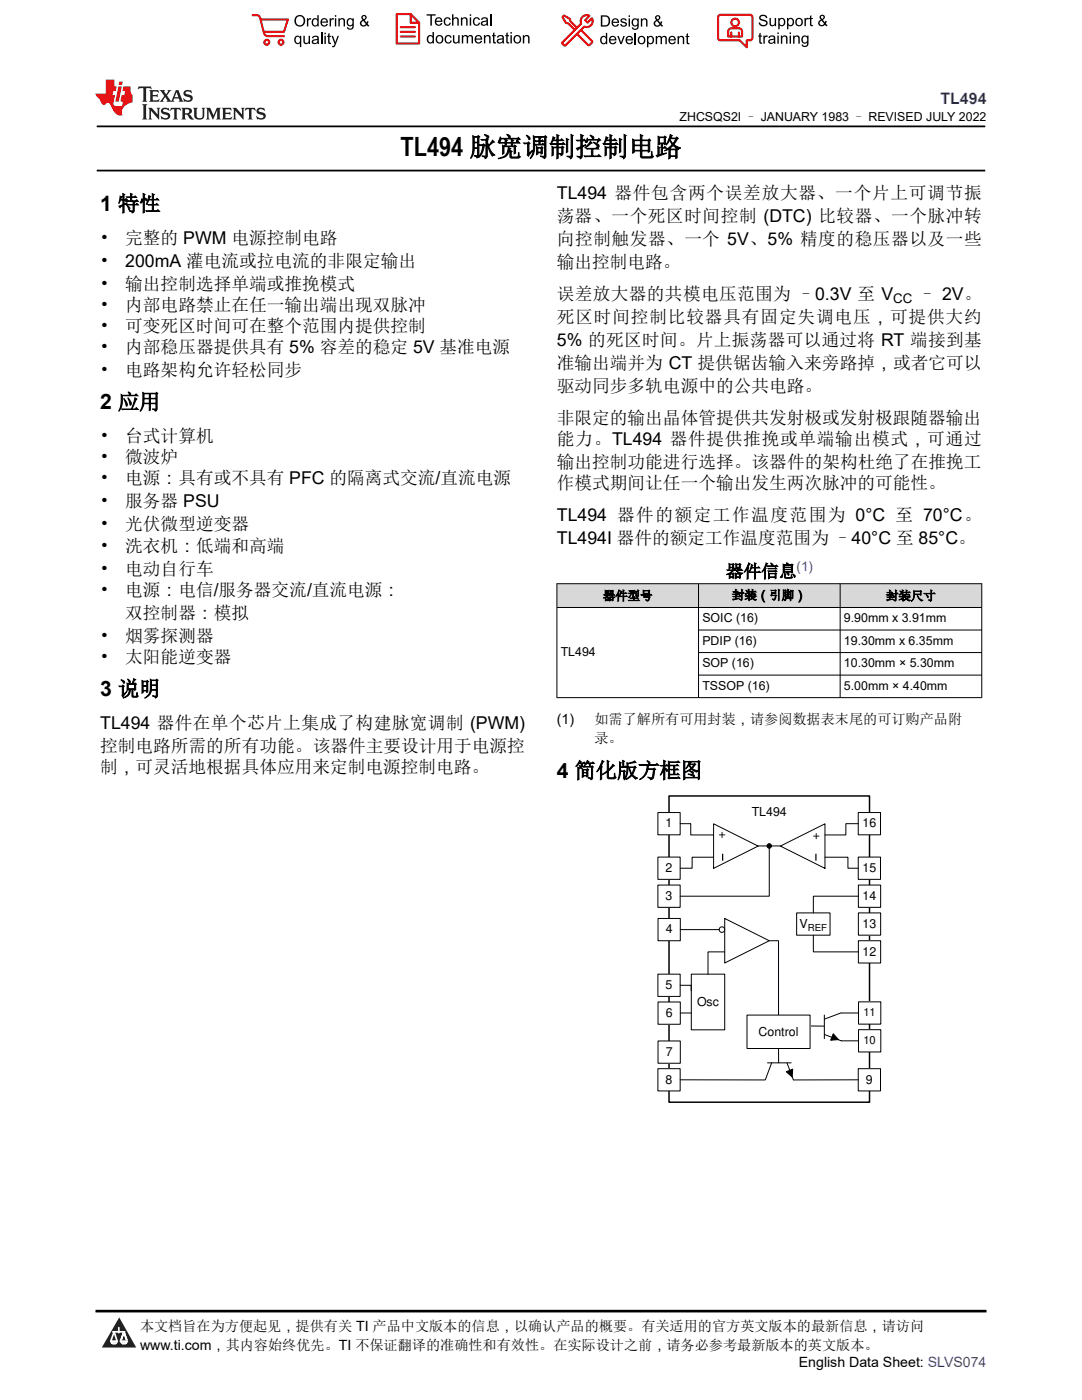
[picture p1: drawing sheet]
<svg xmlns="http://www.w3.org/2000/svg" width="216mm" height="279mm" viewBox="0 0 216 279" stroke-linecap="round" stroke-linejoin="round" font-family="sans-serif">
<path d="M19.3 25.2h177.3M19.3 34h177.3" fill="none" stroke="#000" stroke-width=".35"/>
<g fill="#d8d8d8">
<path d="M111.1 116.5h84.8v4.7h-84.8z" fill-rule="evenodd"/>
<path d="M111.2 116.6h28.1v4.6h-28.1z" fill-rule="evenodd"/>
<path d="M139.4 116.6h28.2v4.6h-28.2z" fill-rule="evenodd"/>
<path d="M167.7 116.6h28.1v4.6h-28.1z" fill-rule="evenodd"/>
</g>
<path d="M111.1 116.5h84.9M111.1 116.4v22.9M139.4 116.4v22.9M167.6 116.4v22.9M195.9 116.4v22.9M111.1 121.2h84.9M139.4 125.7h56.6M139.4 130.2h56.6M139.4 134.7h56.6M196 139.2h-84.9" fill="none" stroke="#000" stroke-width=".2"/>
<path d="M133.5 158.9h40v61.1h-40z" fill="none" stroke="#000" stroke-width=".3"/>
<path d="M171.3 182.2h4.4v4.4h-4.4z" fill-rule="evenodd" fill="#fff"/>
<path d="M171.3 182.2h4.4v4.4h-4.4z" fill="none" stroke="#000" stroke-width=".2"/>
<path d="M171.3 187.7h4.4v4.5h-4.4z" fill-rule="evenodd" fill="#fff"/>
<path d="M171.3 187.7h4.4v4.5h-4.4z" fill="none" stroke="#000" stroke-width=".2"/>
<path d="M171.3 199.9h4.5v4.5h-4.5z" fill-rule="evenodd" fill="#fff"/>
<path d="M171.3 199.9h4.5v4.5h-4.5z" fill="none" stroke="#000" stroke-width=".2"/>
<path d="M171.3 205.5h4.5v4.4h-4.5z" fill-rule="evenodd" fill="#fff"/>
<path d="M171.3 205.5h4.5v4.4h-4.5z" fill="none" stroke="#000" stroke-width=".2"/>
<path d="M171.3 176.6h4.4v4.5h-4.4z" fill-rule="evenodd" fill="#fff"/>
<path d="M171.3 176.6h4.4v4.5h-4.4z" fill="none" stroke="#000" stroke-width=".2"/>
<path d="M171.3 171h4.4v4.5h-4.4z" fill-rule="evenodd" fill="#fff"/>
<path d="M171.3 171h4.4v4.5h-4.4z" fill="none" stroke="#000" stroke-width=".2"/>
<path d="M171.3 162.2h4.4v4.4h-4.4z" fill-rule="evenodd" fill="#fff"/>
<path d="M171.3 162.2h4.4v4.4h-4.4z" fill="none" stroke="#000" stroke-width=".2"/>
<path d="M131.3 183.3h4.4v4.4h-4.4z" fill-rule="evenodd" fill="#fff"/>
<path d="M131.3 183.3h4.4v4.4h-4.4z" fill="none" stroke="#000" stroke-width=".2"/>
<path d="M131.3 194.4h4.4v4.5h-4.4z" fill-rule="evenodd" fill="#fff"/>
<path d="M131.3 194.4h4.4v4.5h-4.4z" fill="none" stroke="#000" stroke-width=".2"/>
<path d="M131.3 200h4.4v4.4h-4.4z" fill-rule="evenodd" fill="#fff"/>
<path d="M131.3 200h4.4v4.4h-4.4z" fill="none" stroke="#000" stroke-width=".2"/>
<path d="M131.3 207.7h4.4v4.5h-4.4z" fill-rule="evenodd" fill="#fff"/>
<path d="M131.3 207.7h4.4v4.5h-4.4z" fill="none" stroke="#000" stroke-width=".2"/>
<path d="M131.3 176.6h4.4v4.5h-4.4z" fill-rule="evenodd" fill="#fff"/>
<path d="M131.3 176.6h4.4v4.5h-4.4z" fill="none" stroke="#000" stroke-width=".2"/>
<path d="M131.3 171h4.4v4.5h-4.4z" fill-rule="evenodd" fill="#fff"/>
<path d="M131.3 171h4.4v4.5h-4.4z" fill="none" stroke="#000" stroke-width=".2"/>
<path d="M131.3 162.2h4.4v4.4h-4.4z" fill-rule="evenodd" fill="#fff"/>
<g fill="none" stroke="#000" stroke-width=".2">
<path d="M131.3 162.2h4.4v4.4h-4.4zM142.4 164.4l8.9 4.5-8.9 4.4zM155.7 168.9l8.9-4.5v8.9zM144.6 183.3l8.9 4.4-8.9 4.5z"/>
<circle cx="153.5" cy="168.8" r=".44"/>
</g>
<path d="M144.2 170.4v1.4M162.8 170.4v1.4" fill="none" stroke="#000" stroke-width=".25"/>
<circle cx="153.5" cy="168.8" r=".44" fill="#000"/>
<circle cx="144.1" cy="185.5" r=".56" fill="#fff"/>
<circle cx="144.1" cy="185.5" r=".56" fill="none" stroke="#000" stroke-width=".2"/>
<path d="M171.3 213.3h4.4v4.4h-4.4z" fill-rule="evenodd" fill="#fff"/>
<path d="M171.3 213.3h4.4v4.4h-4.4z" fill="none" stroke="#000" stroke-width=".2"/>
<path d="M131.3 213.3h4.4v4.4h-4.4z" fill-rule="evenodd" fill="#fff"/>
<path d="M135.7 164.4h2.1v2.2h4.6M142.4 171.1h-4.3v2.2h-2.4M171.3 164.4h-2.5v2.2h-4.2M135.7 185.5h7.8M131.3 213.3h4.4v4.4h-4.4z" fill="none" stroke="#000" stroke-width=".2"/>
<path d="M159 182.2h6.6v4.4h-6.6z" fill-rule="evenodd" fill="#fff"/>
<path d="M171.3 178.9h-9v3.3M159 182.2h6.6v4.4h-6.6zM162.3 186.6v3.4h9" fill="none" stroke="#000" stroke-width=".2"/>
<path d="M137.9 194.4h6.7v11.1h-6.7z" fill-rule="evenodd" fill="#fff"/>
<g fill="none" stroke="#000" stroke-width=".2">
<path d="M153.5 168.8v10.1h-17.8M153.5 168.8l2.2 .1M153.5 168.8l-2.2 .1M135.7 196.6h2.2v1.1M137.9 194.4h6.7v11.1h-6.7zM153.5 187.7h1.8v14.9M135.7 215.5h17M137.9 202.2h-2.2M153.1 212.1h4.8M154 212.1l-1.3 3.4M155.3 209.2l.1 2.9M156.9 213.9l1.3-.5-.1 1.5z"/>
<path d="M157 212.1l1.3 3.4M158.8 204.7l5.7 .1M164.5 206.5l3.4 1.2h3.4M164.5 202.6v4.7M166.3 206.3l1 1.2-1.6 .1zM167.8 202.1l-3.3 1.3M167.9 202.2h3.4M171.3 215.5h-13"/>
</g>
<path d="M156.9 213.9l1.3-.5-.1 1.5zM166.3 206.3l1 1.2-1.6 .1z" fill="#000"/>
<path d="M149.1 202.6h12.5v6.6h-12.5z" fill-rule="evenodd" fill="#fff"/>
<path d="M164.6 171.1h4.6v2.2h2.1M144.6 190h-3.3v4.4M149.1 202.6h12.5v6.6h-12.5z" fill="none" stroke="#000" stroke-width=".2"/>
<path d="M0 0h215.9v23.8h-215.9z" fill-rule="evenodd" fill="#fff"/>
<path d="M27.7 17.3l-.2 .6 .5-.3h.6v.1v2.2l-.2 .4h1l-.2-.4v-2.2v-.1h.5l.5 .3-.1-.6zM29.8 18l.2 .4v1.5l-.2 .4h1.9l.1-.6a1.08 1.08 0 0 1-1.3 .2v-.7h.6l.4 .2v-.6l-.4 .2h-.6v-.6l.2-.1a1 1 0 0 1 1 .2l-.1-.5zM31.8 18l1 1.1-1 1.2h.9l-.2-.2 .4-.7 .5 .7-.2 .2h1.6l-.2-.2 .1-.4h1l.1 .4-.1 .2h.9l-.2-.3-.8-2h-.5l-1 2.2-.8-1.1 .9-1.1h-.8l.2 .2-.5 .6-.3-.6 .1-.2zM35.2 18.4l.4 1h-.8zM36.8 18.1a.65 .65 0 0 0-.2 .7 .65 .65 0 0 0 .6 .5l.7 .1 .1 .3a.79 .79 0 0 1-.7 .4 .79 .79 0 0 1-.7-.5l.1 .7 .2-.1a.93 .93 0 0 0 1.1 .1 .93 .93 0 0 0 .4-1 1.46 1.46 0 0 0-1.2-.6l-.1-.3a1.09 1.09 0 0 1 1.2 .2l-.2-.6-.1 .1-.6-.2zM28.4 20.8l.2 .4v2.3l-.2 .3h1l-.2-.3v-2.3l.2-.4zM29.6 21.5l.2 .4v1.6l-.2 .3h.8l-.3-.3v-1.4l1.7 1.8v-2l.2-.4h-.8l.2 .2 .1 1.1-1.2-1.3zM32.3 21.7a.65 .65 0 0 0-.2 .7 .65 .65 0 0 0 .7 .4l.6 .2 .1 .2a.79 .79 0 0 1-.7 .4 .79 .79 0 0 1-.7-.5l.1 .7 .2-.1a.93 .93 0 0 0 1.1 .1 .93 .93 0 0 0 .4-.9 1.46 1.46 0 0 0-1.2-.6l-.1-.4a1.09 1.09 0 0 1 1.2 .2l-.2-.6-.1 .1-.6-.1zM34.1 21.5l-.1 .7a.63 .63 0 0 1 .7-.4l.1 1.7-.3 .3h1l-.2-.3v-1.7a.66 .66 0 0 1 .8 .4l-.1-.7zM36.2 21.5l.2 .4v1.6l-.2 .3h.9l-.2-.2v-.7h.5l.1 .2a.79 .79 0 0 0 1.2 .6l-1-.9a.61 .61 0 0 0 .6-.6 .61 .61 0 0 0-.5-.6zM36.9 21.8h.2a.47 .47 0 0 1 .5 .1 .47 .47 0 0 1 .1 .5l-.2 .2h-.6zM38.5 21.5l.2 .2a2.27 2.27 0 0 0 .4 2 1.04 1.04 0 0 0 1.7-.7v-1.3l.2-.2h-.8l.2 .4v1.1a.6 .6 0 0 1-.6 .6 .6 .6 0 0 1-.6-.6v-1.1l.3-.4zM41.1 21.5l.2 .4v1.6l-.2 .3h.7l-.2-.3v-1.5l.9 1.9 .8-1.9v1.5l-.2 .3h1l-.3-.3v-1.6l.3-.4h-.8l-.7 1.5-.7-1.5zM44.3 21.5l.2 .4v1.6l-.2 .3h1.9l.1-.5a1.09 1.09 0 0 1-1.3 .1v-.6h.6l.4 .1v-.6l-.4 .2h-.6v-.6l.2-.1a1.01 1.01 0 0 1 1 .3l-.1-.6zM46.4 21.5l.3 .4v1.6l-.3 .3h.8l-.2-.3v-1.4l1.6 1.8v-2l.2-.4h-.7l.2 .2v1.1l-1.2-1.3zM49 21.5l-.1 .7a.63 .63 0 0 1 .8-.4v1.7l-.3 .3h1l-.2-.3v-1.7a.66 .66 0 0 1 .8 .4l-.1-.7zM51.4 21.7a.65 .65 0 0 0-.2 .7 .65 .65 0 0 0 .6 .4l.6 .2 .2 .2a.79 .79 0 0 1-.8 .4 .79 .79 0 0 1-.6-.5l.1 .7 .2-.1a.93 .93 0 0 0 1 .1 .93 .93 0 0 0 .5-.9 1.46 1.46 0 0 0-1.3-.6l-.1-.4a1.09 1.09 0 0 1 1.3 .2l-.2-.6-.2 .1-.5-.1z" fill="#231f20"/>
<path d="M21.1 15.9v2.8h-2.1l.1 .3 .9 1a.95 .95 0 0 0 .9 .9 .59 .59 0 0 1 .6-.4 .59 .59 0 0 1 .5 .4l.4 .8a1.59 1.59 0 0 0 2.1 1.3 1.61 1.61 0 0 1 1-2.2l1-.4-.1-1.5a1.59 1.59 0 0 1-.4-1.6h-1.4l-.2 .9h.5l-.1 .8h-.5l-.2 1v.2l.4 .1-.2 .9h-.6a.73 .73 0 0 1-1.1-.7l.3-1.5h-.5l.2-.8h.5l.2-.9h-.5v-1.4zM23.6 17.3l-.6 3h.7l.6-3zM23.8 16.3l-.1 .7h.7l.1-.7z" fill="#ed1c24"/>
<g fill="#000">
<path d="M58.7 4.2a1.15 1.15 0 0 1 2.3 0 1.15 1.15 0 0 1-2.3 0zM59.3 3.5a.89 .89 0 0 0-.2 1.1 .89 .89 0 0 0 1.1 .4 .88 .88 0 0 0 .3-1.3 .88 .88 0 0 0-1.2-.2z" fill-rule="evenodd"/>
<path d="M58.9 7.3l.5-.2 .5 .3v-.3h.2v2.3h-.3v-.8a.74 .74 0 0 1-.9 0 .74 .74 0 0 1-.2-1zM59.1 7.5a.57 .57 0 0 0-.1 .7 .57 .57 0 0 0 .7 .2 .57 .57 0 0 0 .2-.7 .57 .57 0 0 0-.8-.2z" fill-rule="evenodd"/>
<path d="M61.2 3.6h.3v.3l.2-.2 .3-.1 .1 .1-.1 .3a.36 .36 0 0 0-.4 0 .36 .36 0 0 0-.1 .4v.9h-.3z" fill-rule="evenodd"/>
<path d="M60.5 7.1h.3v.9a.41 .41 0 0 0 .4 .6 .41 .41 0 0 0 .4-.6v-.9h.3v1.7h-.3v-.3a.58 .58 0 0 1-.7 .3 .58 .58 0 0 1-.4-.6z" fill-rule="evenodd"/>
<path d="M62.4 3.8l.5-.2 .4 .2v-.8h.3v2.3h-.3v-.2a.75 .75 0 0 1-1-.1 .75 .75 0 0 1 0-1zM62.6 4a.57 .57 0 0 0-.1 .7 .57 .57 0 0 0 .7 .2 .57 .57 0 0 0 .1-.7 .57 .57 0 0 0-.7-.2z" fill-rule="evenodd"/>
<path d="M62.4 7.3a.74 .74 0 0 1 .9-.1 .74 .74 0 0 1 .3 .9l.1 .7h-.3v-.2a.57 .57 0 0 1-.9 .2 .57 .57 0 0 1-.1-.8l.9-.3a.41 .41 0 0 0-.3-.4 .41 .41 0 0 0-.5 .4l-.3-.1zM62.6 8.2a.35 .35 0 0 0 .1 .5 .35 .35 0 0 0 .5-.3l.1-.4z" fill-rule="evenodd"/>
<path d="M64.7 6.5h.3v.3h-.3zM64.7 7.1h.3v1.7h-.3z" fill-rule="evenodd"/>
<path d="M64.2 3.8a.76 .76 0 0 1 .9-.1 .76 .76 0 0 1 .3 .8h-1.2a.47 .47 0 0 0 .4 .6 .47 .47 0 0 0 .5-.4l.3 .1a.82 .82 0 0 1-1.2 .3 .82 .82 0 0 1 0-1.3zM64.4 4l-.2 .3h.9l-.2-.4z" fill-rule="evenodd"/>
<path d="M65.8 3.6h.2v.3l.2-.2 .3-.1 .2 .1-.1 .3a.36 .36 0 0 0-.5 0 .36 .36 0 0 0 0 .4v.9h-.3z" fill-rule="evenodd"/>
<path d="M65.5 6.7l.3-.1v.5h.2v.3h-.2v.9v.2h.2l.1 .3a.41 .41 0 0 1-.5-.1 .41 .41 0 0 1-.1-.4v-.9h-.2v-.3h.2z" fill-rule="evenodd"/>
<path d="M66.1 7.1h.3l.5 1.4 .5-1.4h.2l-.6 1.7a.57 .57 0 0 1-.7 .6v-.3a.37 .37 0 0 0 .5-.3z" fill-rule="evenodd"/>
<path d="M66.8 3h.3v.3h-.3zM66.8 3.6h.3v1.7h-.3z" fill-rule="evenodd"/>
<path d="M67.5 3.6h.3v.3a.58 .58 0 0 1 .7-.3 .58 .58 0 0 1 .3 .7v1h-.2v-1a.4 .4 0 0 0-.5-.5 .4 .4 0 0 0-.3 .6v.9h-.3z" fill-rule="evenodd"/>
<path d="M69.3 3.8l.6-.2 .4 .2v-.2h.3v1.5a.71 .71 0 0 1-.5 .8 .71 .71 0 0 1-.9-.5h.3a.46 .46 0 0 0 .6 .3 .46 .46 0 0 0 .2-.6 .78 .78 0 0 1-1.1-.2 .78 .78 0 0 1 .1-1.1zM69.6 4a.53 .53 0 0 0-.1 .8 .53 .53 0 0 0 .8 0 .54 .54 0 0 0 0-.7 .54 .54 0 0 0-.7-.1z" fill-rule="evenodd"/>
<path d="M72.2 3.1a.53 .53 0 0 1 .9 .1 .53 .53 0 0 1-.4 .8l.5 .5 .1-.3 .2 .1-.2 .5 .4 .3-.2 .2-.3-.3a.71 .71 0 0 1-1.2 .1 .71 .71 0 0 1 .3-1.1l-.2-.5zM72.3 3.5a.3 .3 0 0 0 .6 0 .3 .3 0 0 0-.6 0zM72.3 4.3a.45 .45 0 0 0 0 .7 .45 .45 0 0 0 .7-.2l-.5-.6z" fill-rule="evenodd"/>
<path d="M85.1 2.8h1.8v.3h-.7v2h-.3v-2h-.8z" fill-rule="evenodd"/>
<path d="M85.3 7.2l.6-.2 .4 .2v-.8h.3v2.3h-.3v-.2a.76 .76 0 0 1-1-.1 .76 .76 0 0 1-.1-1zM85.6 7.4a.58 .58 0 0 0-.1 .7 .58 .58 0 0 0 .7 .2 .58 .58 0 0 0 .1-.7 .58 .58 0 0 0-.7-.2z" fill-rule="evenodd"/>
<path d="M87.2 7.2a.81 .81 0 0 1 1.1 .1 .81 .81 0 0 1-.1 1.2 .81 .81 0 0 1-1.2-.2v-.7zM87.3 7.4a.57 .57 0 0 0 0 .8 .57 .57 0 0 0 .8 0 .57 .57 0 0 0 0-.7 .57 .57 0 0 0-.8-.1z" fill-rule="evenodd"/>
<path d="M87 3.7a.77 .77 0 0 1 .9-.2 .77 .77 0 0 1 .4 .9h-1.3a.48 .48 0 0 0 .4 .5 .48 .48 0 0 0 .6-.3h.3a.83 .83 0 0 1-1.3 .4 .83 .83 0 0 1 0-1.3zM87.2 3.8l-.1 .3h.9l-.3-.4z" fill-rule="evenodd"/>
<path d="M88.7 3.7a.7 .7 0 0 1 1.2 .3h-.2a.45 .45 0 0 0-.6-.3 .45 .45 0 0 0-.3 .6 .45 .45 0 0 0 .3 .6 .45 .45 0 0 0 .6-.4l.3 .1a.76 .76 0 0 1-1.1 .5 .76 .76 0 0 1-.3-1.1z" fill-rule="evenodd"/>
<path d="M88.9 7.2a.7 .7 0 0 1 1.2 .3h-.3a.45 .45 0 0 0-.5-.3 .45 .45 0 0 0-.3 .6 .45 .45 0 0 0 .3 .6 .45 .45 0 0 0 .6-.3h.2a.76 .76 0 0 1-1 .5 .76 .76 0 0 1-.3-1.1z" fill-rule="evenodd"/>
<path d="M90.2 2.8h.3v.9a.59 .59 0 0 1 .7-.2 .59 .59 0 0 1 .3 .6v1h-.2v-1a.4 .4 0 0 0-.5-.4 .4 .4 0 0 0-.3 .5v.9h-.3z" fill-rule="evenodd"/>
<path d="M90.4 7h.3v.9a.41 .41 0 0 0 .4 .6 .41 .41 0 0 0 .3-.6v-.9h.3v1.7h-.2v-.3a.58 .58 0 0 1-.7 .3 .58 .58 0 0 1-.4-.7z" fill-rule="evenodd"/>
<path d="M92 3.5h.2v.2a.59 .59 0 0 1 .7-.3 .59 .59 0 0 1 .4 .7v1h-.3v-1a.41 .41 0 0 0-.4-.4 .41 .41 0 0 0-.4 .5v.9h-.2z" fill-rule="evenodd"/>
<path d="M92.1 7h.3v.3a.56 .56 0 0 1 1 0 .54 .54 0 0 1 .6-.3 .54 .54 0 0 1 .4 .5v1.2h-.3v-1.1a.34 .34 0 0 0-.3-.4 .34 .34 0 0 0-.4 .3v1.2h-.3v-1.1a.38 .38 0 0 0-.5-.3 .38 .38 0 0 0-.2 .5v.9h-.3z" fill-rule="evenodd"/>
<path d="M93.7 2.8h.3v.4h-.3zM93.7 3.5h.3v1.6h-.3z" fill-rule="evenodd"/>
<path d="M94.6 3.7a.7 .7 0 0 1 1.2 .3h-.3a.45 .45 0 0 0-.6-.3 .45 .45 0 0 0-.3 .6 .45 .45 0 0 0 .4 .6 .45 .45 0 0 0 .5-.4l.3 .1a.76 .76 0 0 1-1 .5 .76 .76 0 0 1-.4-1.1z" fill-rule="evenodd"/>
<path d="M94.9 7.2a.77 .77 0 0 1 .9-.1 .77 .77 0 0 1 .4 .8h-1.2a.48 .48 0 0 0 .3 .6 .48 .48 0 0 0 .6-.4l.3 .1a.83 .83 0 0 1-1.3 .3 .83 .83 0 0 1 0-1.3zM95.1 7.3l-.1 .4h.9l-.2-.4z" fill-rule="evenodd"/>
<path d="M96.6 7h.2v.3a.59 .59 0 0 1 .7-.3 .59 .59 0 0 1 .4 .7v1h-.3v-1a.41 .41 0 0 0-.4-.5 .41 .41 0 0 0-.4 .6v.9h-.2z" fill-rule="evenodd"/>
<path d="M96.1 3.7a.74 .74 0 0 1 1-.2 .74 .74 0 0 1 .3 .9v.7h-.2l-.1-.2a.59 .59 0 0 1-.8 .3 .59 .59 0 0 1-.2-.8l1-.3a.42 .42 0 0 0-.4-.5 .42 .42 0 0 0-.4 .4l-.3-.1zM96.3 4.5a.36 .36 0 0 0 .2 .5 .36 .36 0 0 0 .5-.2l.1-.5z" fill-rule="evenodd"/>
<path d="M98.4 6.6l.3-.2v.6h.2v.2h-.2v1v.2h.2l.1 .3a.41 .41 0 0 1-.5-.1 .41 .41 0 0 1-.1-.4v-1h-.2v-.2h.2z" fill-rule="evenodd"/>
<path d="M99.3 7.2a.74 .74 0 0 1 1-.2 .74 .74 0 0 1 .2 1l.1 .7h-.3v-.2a.59 .59 0 0 1-.8 .2 .59 .59 0 0 1-.3-.8l1.1-.3a.42 .42 0 0 0-.4-.4 .42 .42 0 0 0-.5 .3h-.2zM99.5 8a.36 .36 0 0 0 .2 .5 .36 .36 0 0 0 .4-.2l.2-.5z" fill-rule="evenodd"/>
<path d="M101 6.6l.3-.2v.6h.3v.2h-.3v1l.1 .2h.2v.3a.41 .41 0 0 1-.4-.1 .41 .41 0 0 1-.2-.4v-1h-.2v-.2h.2z" fill-rule="evenodd"/>
<path d="M101.9 6.4h.2v.3h-.2zM101.9 7h.2v1.7h-.2z" fill-rule="evenodd"/>
<path d="M102.7 7.2a.81 .81 0 0 1 1.1 .1 .81 .81 0 0 1-.1 1.2 .81 .81 0 0 1-1.2-.2v-.7zM102.9 7.4a.57 .57 0 0 0-.1 .8 .57 .57 0 0 0 .9 0 .57 .57 0 0 0-.1-.7 .57 .57 0 0 0-.7-.1z" fill-rule="evenodd"/>
<path d="M104.3 7h.3v.3a.59 .59 0 0 1 .7-.3 .59 .59 0 0 1 .4 .7v1h-.3v-1a.41 .41 0 0 0-.5-.5 .41 .41 0 0 0-.3 .6v.9h-.3z" fill-rule="evenodd"/>
<path d="M119.9 3.1h.8a1.12 1.12 0 0 1 1 1.1 1.12 1.12 0 0 1-1 1.1h-.8zM120.2 3.3v1.7h.5a.86 .86 0 0 0 .8-.8 .86 .86 0 0 0-.8-.9z" fill-rule="evenodd"/>
<path d="M119.9 7.4l.5-.3 .5 .3v-.8h.3v2.2h-.3v-.2a.75 .75 0 0 1-1 0 .75 .75 0 0 1-.1-1zM120.2 7.5a.57 .57 0 0 0-.2 .8 .57 .57 0 0 0 .8 .2 .57 .57 0 0 0 .1-.8 .57 .57 0 0 0-.7-.2z" fill-rule="evenodd"/>
<path d="M121.7 7.4a.76 .76 0 0 1 .9-.2 .76 .76 0 0 1 .4 .9h-1.2a.47 .47 0 0 0 .3 .5 .47 .47 0 0 0 .6-.3h.3a.82 .82 0 0 1-1.3 .4 .82 .82 0 0 1 0-1.3zM121.9 7.5l-.1 .3h.9l-.2-.4z" fill-rule="evenodd"/>
<path d="M122.2 3.9a.76 .76 0 0 1 .9-.2 .76 .76 0 0 1 .4 .9h-1.2a.47 .47 0 0 0 .4 .5 .47 .47 0 0 0 .5-.3h.3a.82 .82 0 0 1-1.2 .4 .82 .82 0 0 1-.1-1.3zM122.5 4l-.2 .3h.9l-.2-.4z" fill-rule="evenodd"/>
<path d="M123.9 3.8a.71 .71 0 0 1 1.1 .3h-.2a.32 .32 0 0 0-.4-.3 .32 .32 0 0 0-.3 .4h.1a.75 .75 0 0 1 .9 .8 .72 .72 0 0 1-.7 .3 .72 .72 0 0 1-.6-.5h.2a.36 .36 0 0 0 .4 .4 .36 .36 0 0 0 .3-.5 .8 .8 0 0 1-.9-.7z" fill-rule="evenodd"/>
<path d="M123.2 7.2h.3l.4 1.3 .5-1.3h.3l-.6 1.6h-.3z" fill-rule="evenodd"/>
<path d="M125.4 3.1h.3v.3h-.3zM125.4 3.7h.3v1.6h-.3z" fill-rule="evenodd"/>
<path d="M125 7.4a.76 .76 0 0 1 .9-.2 .76 .76 0 0 1 .4 .9h-1.2a.47 .47 0 0 0 .4 .5 .47 .47 0 0 0 .5-.3h.3a.82 .82 0 0 1-1.2 .4 .82 .82 0 0 1-.1-1.3zM125.3 7.5l-.2 .3h.9l-.2-.4z" fill-rule="evenodd"/>
<path d="M126.2 3.9l.5-.3 .5 .3v-.2h.3v1.4a.71 .71 0 0 1-.6 .8 .71 .71 0 0 1-.8-.5l.2 .1a.46 .46 0 0 0 .7 .2 .46 .46 0 0 0 .2-.6 .78 .78 0 0 1-1.1-.1 .78 .78 0 0 1 .1-1.1zM126.4 4a.53 .53 0 0 0 0 .8 .53 .53 0 0 0 .7 0 .54 .54 0 0 0 0-.7 .54 .54 0 0 0-.7-.1z" fill-rule="evenodd"/>
<path d="M127.5 7.3a.8 .8 0 0 1 1.1 .2 .8 .8 0 0 1-.1 1.1 .8 .8 0 0 1-1.2-.1v-.8zM127.7 7.5a.56 .56 0 0 0-.1 .9 .56 .56 0 0 0 .8-.1 .56 .56 0 0 0 0-.7 .56 .56 0 0 0-.7-.1z" fill-rule="evenodd"/>
<path d="M127.9 3.7h.2v.2a.58 .58 0 0 1 .7-.2 .58 .58 0 0 1 .4 .6v1h-.3v-1a.4 .4 0 0 0-.4-.4 .4 .4 0 0 0-.3 .5v.9h-.3z" fill-rule="evenodd"/>
<path d="M129.1 7.2h.2v.2a.72 .72 0 0 1 1-.1 .72 .72 0 0 1 .2 1 .64 .64 0 0 1-.5 .5 .64 .64 0 0 1-.6-.2v.8h-.3zM129.5 7.5a.56 .56 0 0 0-.1 .8 .56 .56 0 0 0 .7 .2 .56 .56 0 0 0 .1-.8 .56 .56 0 0 0-.7-.2z" fill-rule="evenodd"/>
<path d="M130.8 7.2h.3v.2a.55 .55 0 0 1 .9 0 .53 .53 0 0 1 .7-.3 .53 .53 0 0 1 .4 .6v1.1h-.3v-1a.34 .34 0 0 0-.3-.4 .34 .34 0 0 0-.4 .3v1.1h-.3v-1a.37 .37 0 0 0-.5-.4 .37 .37 0 0 0-.2 .6v.8h-.3z" fill-rule="evenodd"/>
<path d="M130.9 3.2a.53 .53 0 0 1 .8 .1 .53 .53 0 0 1-.3 .8l.4 .5 .1-.4 .3 .1-.2 .5 .3 .3-.2 .3-.3-.4a.71 .71 0 0 1-1.2 .1 .71 .71 0 0 1 .4-1.1l-.3-.5zM130.9 3.6a.3 .3 0 0 0 .6 0 .3 .3 0 0 0-.6 0zM130.9 4.3a.45 .45 0 0 0 0 .7 .45 .45 0 0 0 .7-.2l-.5-.6z" fill-rule="evenodd"/>
<path d="M133.6 7.4a.76 .76 0 0 1 .9-.2 .76 .76 0 0 1 .4 .9h-1.3a.47 .47 0 0 0 .4 .5 .47 .47 0 0 0 .6-.3h.3a.82 .82 0 0 1-1.3 .4 .82 .82 0 0 1 0-1.3zM133.8 7.5l-.1 .3h.9l-.3-.4z" fill-rule="evenodd"/>
<path d="M135.2 7.2h.3v.2a.58 .58 0 0 1 .7-.2 .58 .58 0 0 1 .3 .6v1h-.3v-1a.4 .4 0 0 0-.4-.4 .4 .4 0 0 0-.3 .5v.9h-.3z" fill-rule="evenodd"/>
<path d="M137 6.8l.3-.2v.6h.2v.2h-.2v1v.2h.2l.1 .2a.41 .41 0 0 1-.5 0 .41 .41 0 0 1-.1-.5v-.9h-.2v-.2h.2z" fill-rule="evenodd"/>
<path d="M151.7 3.1a.88 .88 0 0 1 1.4 .5h-.3a.49 .49 0 0 0-.5-.5 .49 .49 0 0 0-.4 .6v.1a1.06 1.06 0 0 1 1.3 1 .95 .95 0 0 1-1 .4 .95 .95 0 0 1-.8-.7h.3a.58 .58 0 0 0 .6 .5 .58 .58 0 0 0 .5-.6l-.2-.1a.95 .95 0 0 1-1.1-.9z" fill-rule="evenodd"/>
<path d="M151.5 6.7l.3-.2v.6h.3v.2h-.3v1v.2h.3v.2a.41 .41 0 0 1-.5 0 .41 .41 0 0 1-.1-.5v-.9h-.2v-.2h.2z" fill-rule="evenodd"/>
<path d="M152.3 7.1h.3v.2l.1-.2h.4h.1l-.1 .3a.36 .36 0 0 0-.4 0 .36 .36 0 0 0-.1 .5v.8h-.3z" fill-rule="evenodd"/>
<path d="M153.4 7.3a.74 .74 0 0 1 1-.2 .74 .74 0 0 1 .3 .9l.1 .7h-.3l-.1-.2a.57 .57 0 0 1-.8 .3 .57 .57 0 0 1-.1-.9l.9-.2a.41 .41 0 0 0-.4-.4 .41 .41 0 0 0-.4 .3h-.3zM153.7 8.1a.35 .35 0 0 0 .1 .5 .35 .35 0 0 0 .5-.2l.1-.5z" fill-rule="evenodd"/>
<path d="M153.5 3.6h.3v.9a.41 .41 0 0 0 .4 .5 .41 .41 0 0 0 .4-.5v-.9h.3v1.6h-.3v-.2a.58 .58 0 0 1-.7 .2 .58 .58 0 0 1-.4-.6z" fill-rule="evenodd"/>
<path d="M155.1 6.5h.3v.3h-.3zM155.1 7.1h.3v1.6h-.3z" fill-rule="evenodd"/>
<path d="M155.3 3.6h.2v.2a.72 .72 0 0 1 1-.1 .72 .72 0 0 1 .2 1 .64 .64 0 0 1-.5 .5 .64 .64 0 0 1-.6-.2v.8h-.3zM155.7 3.9a.56 .56 0 0 0-.2 .8 .56 .56 0 0 0 .8 .2 .56 .56 0 0 0 .1-.8 .56 .56 0 0 0-.7-.2z" fill-rule="evenodd"/>
<path d="M155.8 7.1h.3v.2a.58 .58 0 0 1 .7-.2 .58 .58 0 0 1 .3 .6v1h-.2v-1a.4 .4 0 0 0-.5-.4 .4 .4 0 0 0-.3 .5v.9h-.3z" fill-rule="evenodd"/>
<path d="M157 3.6h.3v.2a.72 .72 0 0 1 1-.1 .72 .72 0 0 1 .1 1 .64 .64 0 0 1-.4 .5 .64 .64 0 0 1-.7-.2v.8h-.3zM157.4 3.9a.56 .56 0 0 0-.1 .8 .56 .56 0 0 0 .7 .2 .56 .56 0 0 0 .2-.8 .56 .56 0 0 0-.8-.2z" fill-rule="evenodd"/>
<path d="M157.6 6.5h.2v.3h-.2zM157.6 7.1h.2v1.6h-.2z" fill-rule="evenodd"/>
<path d="M158.3 7.1h.2v.2a.58 .58 0 0 1 .7-.2 .58 .58 0 0 1 .4 .6v1h-.3v-1a.4 .4 0 0 0-.4-.4 .4 .4 0 0 0-.4 .5v.9h-.2z" fill-rule="evenodd"/>
<path d="M158.9 3.7a.8 .8 0 0 1 1.2 .2 .8 .8 0 0 1-.2 1.1 .8 .8 0 0 1-1.1-.1l-.1-.8zM159.1 3.9a.56 .56 0 0 0-.1 .9 .56 .56 0 0 0 .9 0 .56 .56 0 0 0-.1-.8 .56 .56 0 0 0-.7-.1z" fill-rule="evenodd"/>
<path d="M160.1 7.3l.5-.2 .5 .2v-.2h.2v1.4a.71 .71 0 0 1-.5 .9 .71 .71 0 0 1-.8-.5h.2a.46 .46 0 0 0 .6 .2 .46 .46 0 0 0 .2-.6 .78 .78 0 0 1-1-.1 .78 .78 0 0 1 .1-1.1zM160.3 7.4a.53 .53 0 0 0-.1 .8 .53 .53 0 0 0 .8 0 .54 .54 0 0 0 0-.7 .54 .54 0 0 0-.7-.1z" fill-rule="evenodd"/>
<path d="M160.5 3.6h.3v.2l.1-.2h.4h.1l-.1 .3a.36 .36 0 0 0-.4 0 .36 .36 0 0 0-.1 .5v.8h-.3z" fill-rule="evenodd"/>
<path d="M161.6 3.2l.3-.2v.6h.3v.2h-.3v1l.1 .2h.2v.2a.41 .41 0 0 1-.4 0 .41 .41 0 0 1-.2-.5v-.9h-.2v-.2h.2z" fill-rule="evenodd"/>
<path d="M163.7 3.1a.53 .53 0 0 1 .8 .1 .53 .53 0 0 1-.3 .8l.4 .5 .1-.3h.3l-.2 .5 .3 .3-.2 .3-.3-.3a.71 .71 0 0 1-1.2 .1 .71 .71 0 0 1 .4-1.2l-.3-.5zM163.8 3.5a.3 .3 0 0 0 .6 0 .3 .3 0 0 0-.6 0zM163.7 4.2a.45 .45 0 0 0 0 .8 .45 .45 0 0 0 .7-.3l-.5-.6z" fill-rule="evenodd"/>
</g>
<path d="M64.2 6.5v2.3M97.9 2.8v2.3M126.8 6.6v2.2" fill="none" stroke="#000" stroke-width=".28"/>
<g fill="none" stroke="#de0000" stroke-width=".42">
<path d="M50.4 3l1.1 .1a1.4 1.4 0 0 1 .6 1.2l.6 2.5a.95 .95 0 0 0 1.2 .4h2.8M52 3.9h5.5l-.8 2.4h-4M79.1 2.8h2.8v1.7h1.7v4.2h-4.5zM80 6.4h2.8M80 5.4h2.8M80 7.3h2.8M82 2.8l1.6 1.7M115.1 5.5l-1.2-1.2-.2-.5-1.2-.7-.3 .3 .7 1.1 .5 .2 1.3 1.3M115.9 6l2.2 2.2v.3l-.5 .5h-.3l-2.2-2.2zM115.9 6l.7-.7a1.19 1.19 0 0 0 1.3-.3 1.19 1.19 0 0 0 .2-1.4l-.8 .9-.5-.5 .8-.8a1.19 1.19 0 0 0-1.3 .1 1.19 1.19 0 0 0-.3 1.4l-3.8 3.7v.3l.3 .3h.3l2.3-2.2M143.3 3.2l.5-.2h5.9l.4 .2v4.4l-.2 .4-.9 .1v1.3l-1.4-1.3h-3.8l-.5-.3zM145.5 5.8l.4-.1h1.6a.61 .61 0 0 1 .6 .6v1h-2.8v-1z"/>
<path d="M145.9 6.5v.8M147.4 6.5v.8"/>
<circle cx="53.2" cy="8.4" r=".49"/>
<circle cx="56.1" cy="8.4" r=".49"/>
<circle cx="146.7" cy="4.5" r=".75"/>
</g>
<path d="M0 261.4h215.9v18h-215.9z" fill-rule="evenodd" fill="#fff"/>
<path d="M23.8 262.9l3.4 6h-6.9z" fill="#231f20"/>
<path d="M22.1 267.7h1.3l-.4 .5h-.3a.55 .55 0 0 1-.6-.5z" fill-rule="evenodd" fill="#fff"/>
<path d="M22.1 267.7h1.3l-.4 .5h-.3a.55 .55 0 0 1-.6-.5z" fill="none" stroke="#231f20" stroke-width=".34"/>
<path d="M22.1 267.7h1.3l-.4 .5h-.5zM22.6 265.8h.1M22.6 265.8h2.3zM23.7 265.9h.1M23.7 264.9v1zM24 267.7h.1" fill="none" stroke="#fff" stroke-width=".34"/>
<path d="M24.7 265.8l-.7 1.9z" fill="#fff"/>
<path d="M24.7 265.8l-.7 1.9z" fill="none" stroke="#fff" stroke-width=".34"/>
<path d="M24.7 265.8l.7 1.9z" fill="#fff"/>
<path d="M24.7 265.8l.7 1.9zM25.3 267.7h.1" fill="none" stroke="#fff" stroke-width=".34"/>
<path d="M22.8 265.8l-.7 1.9z" fill="#fff"/>
<path d="M22.8 265.8l-.7 1.9z" fill="none" stroke="#fff" stroke-width=".34"/>
<path d="M22.8 265.8l.6 1.9z" fill="#fff"/>
<path d="M22.8 265.8l.6 1.9z" fill="none" stroke="#fff" stroke-width=".34"/>
<path d="M24.1 267.7h1.3a.65 .65 0 0 1-.6 .5 .65 .65 0 0 1-.7-.5z" fill-rule="evenodd" fill="#fff"/>
<path d="M24.1 267.7h1.3a.65 .65 0 0 1-.6 .5 .65 .65 0 0 1-.7-.5z" fill="none" stroke="#231f20" stroke-width=".34"/>
<path d="M24 267.7h.1M24.1 267.7h1.3l-.4 .5h-.5z" fill="none" stroke="#fff" stroke-width=".34"/>
<path d="M19 261.7h177.8" fill="none" stroke="#000" stroke-width=".53"/>
<text font-size="5.3" x="79.9" y="31.2">TL494 脉宽调制控制电路</text>
<g font-size="4.2">
<text x="20" y="42.1">1 特性</text>
<text x="20" y="81.7">2 应用</text>
<text x="20" y="138.9">3 说明</text>
<text x="111.1" y="155.2">4 简化版方框图</text>
</g>
<g font-size="3.5">
<text x="111.1" y="39.7">TL494 器件包含两个误差放大器、一个片上可调节振</text>
<text x="111.1" y="44.3">荡器、一个死区时间控制 (DTC) 比较器、一个脉冲转</text>
<text x="20" y="48.6">•</text>
<text x="20" y="53.2">•</text>
<text x="25" y="48.6">完整的 PWM 电源控制电路</text>
<text x="25" y="53.2">200mA 灌电流或拉电流的非限定输出</text>
<text x="111.1" y="48.9">向控制触发器、一个 5V、5% 精度的稳压器以及一些</text>
<text x="111.1" y="53.5">输出控制电路。</text>
<text x="20" y="57.8">•</text>
<text x="25" y="57.8">输出控制选择单端或推挽模式</text>
<text x="111.1" y="59.8">误差放大器的共模电压范围为 –0.3V 至 V</text>
<text x="183.3" y="59.8">– 2V。</text>
<text x="20" y="62">•</text>
<text x="25" y="62">内部电路禁止在任一输出端出现双脉冲</text>
<text x="111.1" y="64.4">死区时间控制比较器具有固定失调电压，可提供大约</text>
<text x="20" y="66.3">•</text>
<text x="20" y="70.5">•</text>
<text x="25" y="66.3">可变死区时间可在整个范围内提供控制</text>
<text x="25" y="70.5">内部稳压器提供具有 5% 容差的稳定 5V 基准电源</text>
<text x="111.1" y="69">5% 的死区时间。片上振荡器可以通过将 RT 端接到基</text>
<text x="20" y="75.1">•</text>
<text x="25" y="75.1">电路架构允许轻松同步</text>
<text x="111.1" y="73.6">准输出端并为 CT 提供锯齿输入来旁路掉，或者它可以</text>
<text x="111.1" y="78.2">驱动同步多轨电源中的公共电路。</text>
<text x="20" y="88.2">•</text>
<text x="25" y="88.2">台式计算机</text>
<text x="111.1" y="84.5">非限定的输出晶体管提供共发射极或发射极跟随器输出</text>
<text x="111.1" y="88.8">能力。TL494 器件提供推挽或单端输出模式，可通过</text>
<text x="20" y="92.4">•</text>
<text x="25" y="92.4">微波炉</text>
<text x="111.1" y="93.4">输出控制功能进行选择。该器件的架构杜绝了在推挽工</text>
<text x="20" y="96.7">•</text>
<text x="20" y="101.3">•</text>
<text x="25" y="96.7">电源：具有或不具有 PFC 的隔离式交流/直流电源</text>
<text x="25" y="101.3">服务器 PSU</text>
<text x="111.1" y="97.6">作模式期间让任一个输出发生两次脉冲的可能性。</text>
<text x="20" y="105.8">•</text>
<text x="25" y="105.8">光伏微型逆变器</text>
<text x="111.1" y="103.9">TL494 器件的额定工作温度范围为 0°C 至 70°C。</text>
<text x="20" y="110.1">•</text>
<text x="25" y="110.1">洗衣机：低端和高端</text>
<text x="111.1" y="108.5">TL494I 器件的额定工作温度范围为 –40°C 至 85°C。</text>
<text x="20" y="114.7">•</text>
<text x="20" y="118.9">•</text>
<text x="25" y="114.7">电动自行车</text>
<text x="25" y="118.9">电源：电信/服务器交流/直流电源：</text>
<text x="144.8" y="115.2">器件信息</text>
<text x="25" y="123.5">双控制器：模拟</text>
<text x="20" y="128.1">•</text>
<text x="25" y="128.1">烟雾探测器</text>
<text x="20" y="132.3">•</text>
<text x="25" y="132.3">太阳能逆变器</text>
<text x="20" y="145.4">TL494 器件在单个芯片上集成了构建脉宽调制 (PWM)</text>
<text x="20" y="150">控制电路所需的所有功能。该器件主要设计用于电源控</text>
<text x="20" y="154.2">制，可灵活地根据具体应用来定制电源控制电路。</text>
</g>
<text font-size="3.2" fill="#00f" x="187.7" y="20.8">TL494</text>
<g font-size="2.8">
<text x="111.1" y="144.6">(1)</text>
<text x="118.6" y="144.6">如需了解所有可用封装，请参阅数据表末尾的可订购产品附</text>
<text x="118.6" y="148.3">录。</text>
<text x="27.9" y="265.7">本文档旨在为方便起见，提供有关 TI 产品中文版本的信息，以确认产品的概要。有关适用的官方英文版本的最新信息，请访问</text>
<text x="27.9" y="269.4">www.ti.com，其内容始终优先。TI 不保证翻译的准确性和有效性。在实际设计之前，请务必参考最新版本的英文版本。</text>
<text x="159.4" y="272.8">English Data Sheet: SLVS074</text>
</g>
<text font-size="2.6" x="178.2" y="60.5">CC</text>
<text font-size="2.6" fill="#00f" x="159" y="114.1">(1)</text>
<g font-size="2.5">
<text x="135.6" y="24.2">ZHCSQS2I – JANUARY 1983 – REVISED JULY 2022</text>
<text x="120.3" y="119.8">器件型号</text>
<text x="146.1" y="119.6">封装（引脚）</text>
<text x="176.8" y="119.8">封装尺寸</text>
<text x="140.2" y="124.1">SOIC (16)</text>
<text x="168.4" y="124.1">9.90mm x 3.91mm</text>
<text x="111.9" y="130.9">TL494</text>
<text x="140.2" y="128.6">PDIP (16)</text>
<text x="168.4" y="128.6">19.30mm x 6.35mm</text>
<text x="140.2" y="133.1">SOP (16)</text>
<text x="140.2" y="137.6">TSSOP (16)</text>
<text x="168.4" y="133.1">10.30mm × 5.30mm</text>
<text x="168.4" y="137.6">5.00mm × 4.40mm</text>
<text x="132.8" y="165.1">1</text>
<text x="144.8" y="166" transform="rotate(-180 144.8 166)">+</text>
<text x="150" y="162.9">TL494</text>
<text x="162.2" y="167.4">+</text>
<text x="172.1" y="165.1">16</text>
<text x="132.8" y="179.6">3</text>
<text x="132.8" y="174">2</text>
<text x="172.1" y="174">15</text>
<text x="172.1" y="179.6">14</text>
<text x="159.5" y="185.3">V</text>
<text x="172.1" y="185.2">13</text>
<text x="132.8" y="186.3">4</text>
<text x="172.1" y="190.7">12</text>
<text x="132.8" y="197.4">5</text>
<text x="132.8" y="202.9">6</text>
<text x="139.1" y="200.7">Osc</text>
<text x="151.4" y="206.7">Control</text>
<text x="132.8" y="210.7">7</text>
<text x="132.8" y="216.2">8</text>
<text x="172.8" y="216.2">9</text>
</g>
<g font-size="2.2">
<text x="172.3" y="202.8">11</text>
<text x="172.3" y="208.4">10</text>
</g>
<text font-size="1.9" x="161.2" y="185.7">REF</text>
</svg>
